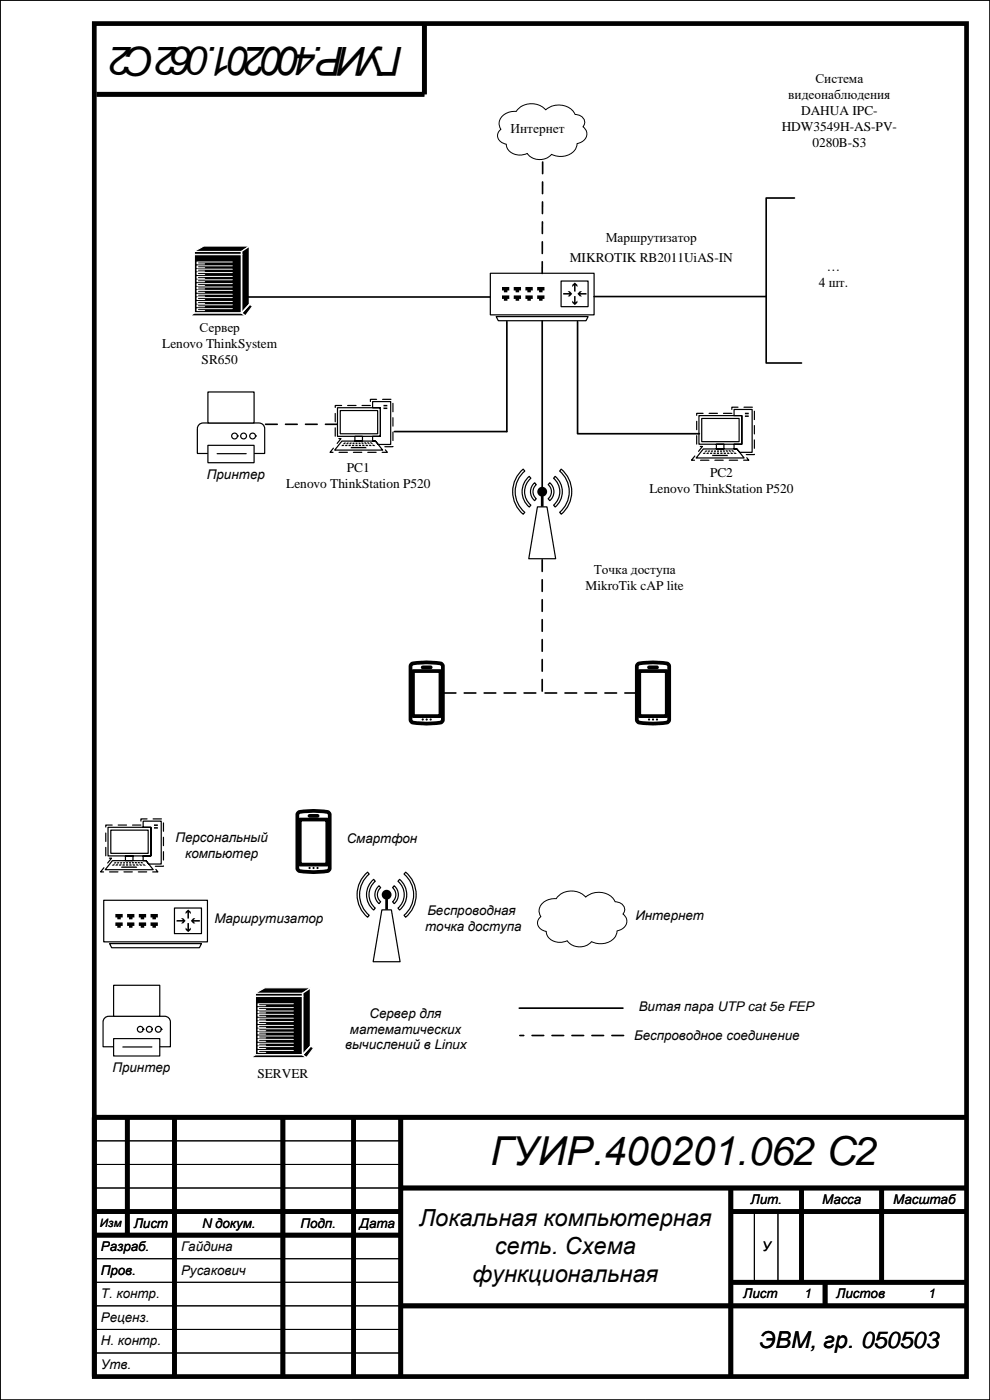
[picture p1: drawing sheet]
<svg xmlns="http://www.w3.org/2000/svg" width="210mm" height="297mm" viewBox="0 0 210 297" stroke-linecap="round" stroke-linejoin="round" font-family="sans-serif">
<path d="M0 0h210v297h-210zM20 242h65M20 247h65M20 252h65M160 257v15M165 257v15M20 272h65M20 277h65M20 267h65M20 282h65M20 287h65" fill="none" stroke="#000" stroke-width=".21"/>
<g fill="none" stroke="#000" stroke-width="1" stroke-linecap="butt">
<path d="M20 5h185v287h-185zM90 5v15h-69.5M27 237v25M37 237v55M60 237v55M75 237v55M85 237v55M205 237h-185v55M20 257h65M85 252h120M155 252v40M155 257h50"/>
<path d="M170 252v20M187 252v20M20 262h65M85 277h120M155 272h50M175 272v5"/>
</g>
<path d="M0 0h210v297h-210z" fill="none" stroke="#000" stroke-width=".35"/>
<path d="M23.2 200.2l.5 .8h18.6l.4-.8zM22 191v8.8h22v-8.8z" fill-rule="evenodd" fill="#fff"/>
<path d="M22 191h22v8.8h-22zM23.2 200.2h19.5l-.4 .8h-18.6z" fill="none" stroke="#000" stroke-width=".25"/>
<path d="M37 192.6h5.7v5.4h-5.7z" fill-rule="evenodd" fill="#fff"/>
<path d="M37 192.6h5.7v5.4h-5.7z" fill="none" stroke="#000" stroke-width=".25"/>
<g fill="#000">
<path d="M24.5 193.9v.7h.4v.4h.7v-.4h.4v-.7zM27 193.9v.7h.4v.4h.7v-.4h.4v-.7zM29.4 193.9v.7h.4v.4h.8v-.4h.4v-.7zM31.9 193.9v.7h.4v.4h.8v-.4h.4v-.7zM31.9 195.7v.7h.4v.4h.8v-.4h.4v-.7zM29.4 195.7v.7h.4v.4h.8v-.4h.4v-.7zM27 195.7v.7h.4v.4h.7v-.4h.4v-.7zM24.5 195.7v.7h.4v.4h.7v-.4h.4v-.7z" fill-rule="evenodd"/>
<path d="M39.8 195.8v1.4l-.4-.4v.4l.5 .5 .6-.5v-.4l-.4 .3v-1.3zM41 194.8l-.5 .5 .5 .6h.4l-.4-.4h1.4v-.3h-1.4l.4-.4zM39.4 193.4v.5l.4-.4v1.3h.3v-1.3l.4 .4v-.5l-.6-.5zM37.4 195.2v.3h1.4l-.4 .4h.5l.5-.6-.5-.5h-.5l.4 .4z" fill-rule="evenodd"/>
</g>
<path d="M116.6 102.4l-.3 .4a1.95 1.95 0 0 1 0 3l.3 .4a2.48 2.48 0 0 0 0-3.8zM117.7 101l-.3 .4a3.7 3.7 0 0 1 0 5.7l.3 .5a4.2 4.2 0 0 0 0-6.6zM119 99.5l-.3 .4a5.7 5.7 0 0 1 0 8.8l.3 .4a6.3 6.3 0 0 0 0-9.6zM113.4 102.4a2.48 2.48 0 0 0 0 3.8l.3-.4a1.95 1.95 0 0 1 0-3zM111.8 101.5a4.3 4.3 0 0 0 .5 6.1l.3-.5a3.7 3.7 0 0 1 0-5.7l-.3-.4zM110.5 100a6.2 6.2 0 0 0 .5 9.1l.3-.4a5.7 5.7 0 0 1 0-8.8l-.3-.4z" fill-rule="evenodd" fill="#fff"/>
<path d="M110.5 100l.5-.5 .3 .4a5.7 5.7 0 0 0 0 8.8l-.3 .4a6.2 6.2 0 0 1-.5-9.1zM119 99.5a6.3 6.3 0 0 1 0 9.6l-.3-.4a5.7 5.7 0 0 0 0-8.8zM111.8 101.5l.5-.5 .3 .4a3.7 3.7 0 0 0 0 5.7l-.3 .5a4.3 4.3 0 0 1-.5-6.1zM113.4 102.4l.3 .4a1.95 1.95 0 0 0 0 3l-.3 .4a2.48 2.48 0 0 1 0-3.8zM116.6 102.4a2.48 2.48 0 0 1 0 3.8l-.3-.4a1.95 1.95 0 0 0 0-3zM117.7 101a4.2 4.2 0 0 1 0 6.6l-.3-.5a3.7 3.7 0 0 0 0-5.7z" fill="none" stroke="#000" stroke-width=".25"/>
<path d="M114.2 103.7a1.04 1.04 0 0 1 1.7 0 1.04 1.04 0 0 1-.6 1.6v2.2h-.6v-2.2a1.04 1.04 0 0 1-.5-1.6z" fill-rule="evenodd" fill="#000"/>
<path d="M114 107.5h2l1.9 11h-5.8z" fill-rule="evenodd" fill="#fff"/>
<path d="M114 107.5h2l1.9 11h-5.8z" fill="none" stroke="#000" stroke-width=".25"/>
<path d="M30.4 174.2v1.3h1.6v6.1h-1.6v1h.6l.5 .7h2.7v-9.1zM22.9 175.5v6.1h9.1v-6.1zM23.8 182.6l-1.5 1.9h10.2l-1.5-1.9zM26.6 181.6v1h1.6v-1z" fill-rule="evenodd" fill="#fff"/>
<path d="M22.9 175.5h9.1v6.1h-9.1zM30.4 174.2h3.8v9.1h-2.7l-.5-.7h-.6v-1h1.6v-6.1h-1.6zM23.8 182.6h7.2l1.5 1.9h-10.2zM26.6 181.6h1.6v1h-1.6z" fill="none" stroke="#000" stroke-width=".25"/>
<path d="M23.5 176.1h7.9v4.9h-7.9z" fill-rule="evenodd" fill="#fff"/>
<path d="M23.5 176.1h7.9v4.9h-7.9z" fill="none" stroke="#000" stroke-width=".25"/>
<path d="M32.7 174.9v.3h.8v-.3zM32.7 175.5v.3h.8v-.3zM30.2 183.3l.3 .3h.4l-.2-.3zM29.8 182.8l.2 .3h.5l-.4-.3zM29.5 183.3l.2 .3h.5l-.2-.3zM29.2 182.8l.2 .3h.4l-.3-.3zM28.8 183.3l.2 .3h.4l-.1-.3zM28.6 182.8l.1 .3h.4l-.2-.3zM28.1 183.3l.1 .3h.5l-.1-.3zM28 182.9l.1 .2h.4l-.1-.2zM27.4 183.3l.1 .3h.4v-.3zM27.4 182.9v.3h.4v-.3zM26.8 182.9l-.1 .3h.5l-.1-.3zM26.7 183.3v.3h.5v-.3zM26.1 182.9v.3h.4v-.3zM26 183.3v.3h.4l.1-.3zM25.8 183.8l-.1 .3h3.4l-.1-.3zM25.5 182.9l-.1 .3h.4l.1-.3zM25.3 183.3l-.1 .3h.5l.1-.3zM24.9 182.9l-.2 .3h.5l.1-.3zM24.6 183.3l-.1 .3h.4l.2-.3zM24.3 182.9l-.2 .3h.4l.2-.3zM23.9 183.3l-.2 .3h.5l.2-.3z" fill-rule="evenodd" fill="#000"/>
<path d="M22.4 175h7.5v-1.3h4.8v10.1h-2.2l1 1.2h-12.2l2.4-3h-1.3z" fill="none" stroke="#000" stroke-width=".25" stroke-dasharray="1.8 1.3"/>
<path d="M42.4 90l.7-.3h11.8a1.2 1.2 0 0 1 1.2 1.2v5.3h-14.2v-5.3v-.4z" fill-rule="evenodd" fill="#fff"/>
<path d="M42.4 90l.7-.3h11.8a1.2 1.2 0 0 1 1.2 1.2v5.3h-14.2v-5.3v-.4z" fill="none" stroke="#000" stroke-width=".25"/>
<path d="M44.1 94.5v3.6h9.8v-3.6zM44.1 83.1v6.6h9.8v-6.6z" fill-rule="evenodd" fill="#fff"/>
<path d="M44.1 94.5h9.8v3.6h-9.8zM44.1 83.1h9.8v6.6h-9.8zM46.1 96.2h6.1" fill="none" stroke="#000" stroke-width=".25"/>
<path d="M53 92.5a.62 .62 0 0 0 1.2 0 .62 .62 0 0 0-1.2 0zM51 92.5a.65 .65 0 0 0 1.3 0 .65 .65 0 0 0-1.3 0zM49.1 92.5a.65 .65 0 0 0 1.3 0 .65 .65 0 0 0-1.3 0z" fill-rule="evenodd" fill="#fff"/>
<g fill="none" stroke="#000" stroke-width=".25">
<path d="M50.4 92.5h.1M52.3 92.5h.1M54.2 92.5h.1"/>
<circle cx="49.8" cy="92.5" r=".62"/>
<circle cx="51.7" cy="92.5" r=".62"/>
<circle cx="53.6" cy="92.5" r=".62"/>
</g>
<path d="M63.3 172.3l.8-.1a16.6 16.6 0 0 1 5.6 .1l.2 .5v11.4a1.23 1.23 0 0 1-1.5 .7l-1.9 .1-2.8-.2a.63 .63 0 0 1-.6-.6v-11.4z" fill-rule="evenodd" fill="#fff"/>
<path d="M63.3 172.3l.8-.1a16.6 16.6 0 0 1 5.6 .1l.2 .5v11.4a1.23 1.23 0 0 1-1.5 .7l-1.9 .1-2.8-.2a.63 .63 0 0 1-.6-.6v-11.4z" fill="none" stroke="#000" stroke-width=".79"/>
<path d="M63.6 173.8h5.8v9.6h-5.8z" fill-rule="evenodd" fill="#fff"/>
<path d="M63.6 173.8h5.8v9.6h-5.8zM65.6 173.1h1.8" fill="none" stroke="#000" stroke-width=".79"/>
<path d="M65.4 184.1a.25 .25 0 0 0 .5 0 .25 .25 0 0 0-.5 0zM66.3 184.1a.23 .23 0 0 0 .4 0 .23 .23 0 0 0-.4 0zM67.1 184.1a.25 .25 0 0 0 .5 0 .25 .25 0 0 0-.5 0z" fill-rule="evenodd" fill="#000"/>
<path d="M106.4 24.8a3.6 3.6 0 0 1 3.1-1.2 4 4 0 0 1 6.2-.3 4.1 4.1 0 0 1 6.3 1 1.68 1.68 0 0 1 1.7 .7 1.68 1.68 0 0 1-.1 1.9 1.88 1.88 0 0 1 .8 1.9 1.88 1.88 0 0 1-1.4 1.5l-.6 .2a3.3 3.3 0 0 1-4.1 2.6l-1.3-.4a3.3 3.3 0 0 1-5.2-.2 3.2 3.2 0 0 1-4.4-1.4v-.5a1.77 1.77 0 0 1-1.7-1.2 1.77 1.77 0 0 1 .5-2l-.2-.3a2.1 2.1 0 0 1 .4-2.3zM114.8 191.8a3.6 3.6 0 0 1 3.2-1.2 4 4 0 0 1 6.2-.3 4.1 4.1 0 0 1 6.3 1 1.68 1.68 0 0 1 1.6 .7 1.68 1.68 0 0 1 0 1.9 1.88 1.88 0 0 1 .8 1.9 1.88 1.88 0 0 1-1.4 1.5l-.6 .2a3.3 3.3 0 0 1-4.2 2.6l-1.2-.4a3.3 3.3 0 0 1-5.2-.2 3.2 3.2 0 0 1-4.4-1.4v-.5a1.77 1.77 0 0 1-1.7-1.2 1.77 1.77 0 0 1 .5-2l-.2-.3a2.11 2.11 0 0 1 .3-2.3z" fill="none" stroke="#000" stroke-width=".21"/>
<path d="M132.2 219.7h-21.9" fill="none" stroke="#000" stroke-width=".35" stroke-dasharray="2.5 1.8"/>
<path d="M110.1 213.9h22" fill="none" stroke="#000" stroke-width=".35"/>
<path d="M54.1 210.7l2-1.1h9.8l-1.7 1.1zM54.1 210.7h10.1v13h-10.1zM64.2 210.7l1.7-1.1v12.3l-1.7 1.8zM53.3 224.4l.8-.7h10.1l.8 .7zM65.9 221.9l.6 .4-1.5 2.1-.8-.7z" fill="#000"/>
<g fill="none" stroke="#fff" stroke-width=".26">
<path d="M54.1 210.7l2-1.1h9.8l-1.7 1.1zM54.1 210.7h10.1v13h-10.1zM54.1 211.3h10.1M54.1 211.4h10.1M62.2 212.9h-7.4v.4h1.5M62.2 213.7h-7.4v.4h1.5M62.2 214.5h-7.4v.4h1.5M62.2 215.2h-7.4v.4h1.5M62.2 216h-7.4v.4h1.5M62.2 216.7h-7.4v.4h1.5M62.2 217.5h-7.4v.4h1.5M62.2 218.2h-7.4v.4h1.5"/>
<path d="M62.2 218.9h-7.4v.4h1.5M62.2 219.8h-7.4v.4h1.5M64.2 210.7l1.7-1.1v12.3l-1.7 1.8zM53.3 224.4l.8-.7h10.1l.8 .7zM62.2 220.5h-7.4v.4h1.5M62.2 221.3h-7.4v.4h1.5M62.2 222h-7.4v.4h1.5M62.2 222.8h-7.4v.4h1.5M65.9 221.9l.6 .4-1.5 2.1-.8-.7zM65.9 221.9l-1.7 1.8h-10.1"/>
</g>
<g fill="none" stroke="#000" stroke-width=".41">
<path d="M54.8 213.1h7.4M54.8 213.9h7.4M54.8 214.7h7.4M54.8 215.4h7.4M54.8 216.2h7.4M54.8 216.9h7.4M54.8 217.7h7.4M54.8 218.4h7.4M54.8 219.1h7.4M54.8 220h7.4M54.8 220.7h7.4M54.8 221.5h7.4"/>
<path d="M54.8 222.2h7.4M54.8 223h7.4"/>
</g>
<path d="M105.2 67.2l.5 .8h18.6l.4-.8zM104 58v8.8h22v-8.8z" fill-rule="evenodd" fill="#fff"/>
<path d="M104 58h22v8.8h-22zM105.2 67.2h19.5l-.4 .8h-18.6z" fill="none" stroke="#000" stroke-width=".25"/>
<path d="M119 59.6h5.7v5.4h-5.7z" fill-rule="evenodd" fill="#fff"/>
<path d="M119 59.6h5.7v5.4h-5.7z" fill="none" stroke="#000" stroke-width=".25"/>
<g fill="#000">
<path d="M106.5 60.9v.7h.4v.4h.7v-.4h.4v-.7zM109 60.9v.7h.4v.4h.7v-.4h.4v-.7zM111.4 60.9v.7h.4v.4h.8v-.4h.4v-.7zM113.9 60.9v.7h.4v.4h.8v-.4h.4v-.7zM113.9 62.7v.7h.4v.4h.8v-.4h.4v-.7zM111.4 62.7v.7h.4v.4h.8v-.4h.4v-.7zM109 62.7v.7h.4v.4h.7v-.4h.4v-.7zM106.5 62.7v.7h.4v.4h.7v-.4h.4v-.7z" fill-rule="evenodd"/>
<path d="M121.8 62.8v1.4l-.4-.4v.4l.5 .5 .6-.5v-.4l-.4 .3v-1.3zM123 61.8l-.5 .5 .5 .6h.4l-.4-.4h1.4v-.3h-1.4l.4-.4zM121.4 60.4v.5l.4-.4v1.3h.3v-1.3l.4 .4v-.5l-.6-.5zM119.4 62.2v.3h1.4l-.4 .4h.5l.5-.6-.5-.5h-.5l.4 .4z" fill-rule="evenodd"/>
</g>
<path d="M41.2 53.3l2-1.1h9.7l-1.7 1.1zM41.2 53.3h10v13.1h-10zM51.2 53.3l1.7-1.1v12.4l-1.7 1.8zM40.3 67l.9-.6h10l.9 .6zM52.9 64.6l.7 .4-1.5 2-.9-.6z" fill="#000"/>
<g fill="none" stroke="#fff" stroke-width=".26">
<path d="M41.2 53.3h10v13.1h-10zM41.2 53.3l2-1.1h9.7l-1.7 1.1zM41.2 53.9h10M41.2 54h10M49.2 55.6h-7.4v.4h1.6M49.2 56.4h-7.4v.4h1.6M49.2 57.1h-7.4v.4h1.6M49.2 57.8h-7.4v.4h1.6M49.2 58.6h-7.4v.4h1.6M49.2 59.3h-7.4v.5h1.6M51.2 53.3l1.7-1.1v12.4l-1.7 1.8zM40.3 67l.9-.6h10l.9 .6z"/>
<path d="M49.2 60.2h-7.4v.4h1.6M49.2 60.9h-7.4v.4h1.6M49.2 61.6h-7.4v.4h1.6M49.2 62.4h-7.4v.4h1.6M49.2 63.1h-7.4v.4h1.6M49.2 63.9h-7.4v.5h1.6M49.2 64.7h-7.4v.4h1.6M49.2 65.5h-7.4v.4h1.6M52.9 64.6l.7 .4-1.5 2-.9-.6zM52.9 64.6l-1.7 1.8h-10"/>
</g>
<g fill="none" stroke="#000" stroke-width=".41">
<path d="M41.8 55.8h7.4M41.8 56.6h7.4M41.8 57.3h7.4M41.8 58h7.4M41.8 58.8h7.4M41.8 59.6h7.4M41.8 60.4h7.4M41.8 61.1h7.4M41.8 61.8h7.4M41.8 62.6h7.4M41.8 63.3h7.4M41.8 64.1h7.4"/>
<path d="M41.8 64.9h7.4M41.8 65.7h7.4"/>
</g>
<path d="M135.3 140.8l.8-.1a16.6 16.6 0 0 1 5.6 .1l.2 .5v11.4a1.23 1.23 0 0 1-1.5 .7l-1.9 .1-2.8-.2a.63 .63 0 0 1-.6-.6v-11.4z" fill-rule="evenodd" fill="#fff"/>
<path d="M135.3 140.8l.8-.1a16.6 16.6 0 0 1 5.6 .1l.2 .5v11.4a1.23 1.23 0 0 1-1.5 .7l-1.9 .1-2.8-.2a.63 .63 0 0 1-.6-.6v-11.4z" fill="none" stroke="#000" stroke-width=".79"/>
<path d="M135.6 142.3h5.8v9.6h-5.8z" fill-rule="evenodd" fill="#fff"/>
<path d="M135.6 142.3h5.8v9.6h-5.8zM137.6 141.6h1.8" fill="none" stroke="#000" stroke-width=".79"/>
<path d="M137.4 152.6a.25 .25 0 0 0 .5 0 .25 .25 0 0 0-.5 0zM138.3 152.6a.23 .23 0 0 0 .4 0 .23 .23 0 0 0-.4 0zM139.1 152.6a.25 .25 0 0 0 .5 0 .25 .25 0 0 0-.5 0z" fill-rule="evenodd" fill="#000"/>
<path d="M79 85.2v1.3h1.7v6.1h-1.7v1h.6l.6 .7h2.7v-9.1zM71.6 86.5v6.1h9.1v-6.1zM72.5 93.6l-1.5 1.9h10.2l-1.6-1.9zM75.3 92.6v1h1.6v-1z" fill-rule="evenodd" fill="#fff"/>
<path d="M71.6 86.5h9.1v6.1h-9.1zM72.5 93.6h7.1l1.6 1.9h-10.2zM75.3 92.6h1.6v1h-1.6zM79 85.2h3.9v9.1h-2.7l-.6-.7h-.6v-1h1.7v-6.1h-1.7z" fill="none" stroke="#000" stroke-width=".25"/>
<path d="M72.2 87.1h7.9v4.9h-7.9z" fill-rule="evenodd" fill="#fff"/>
<path d="M72.2 87.1h7.9v4.9h-7.9z" fill="none" stroke="#000" stroke-width=".25"/>
<path d="M81.3 85.9v.3h.9v-.3zM81.3 86.5v.3h.9v-.3zM78.9 94.3l.2 .3h.5l-.3-.3zM78.4 93.8l.3 .3h.4l-.3-.3zM78.2 94.3l.2 .3h.5l-.3-.3zM77.8 93.8l.2 .3h.5l-.3-.3zM77.5 94.3l.1 .3h.5l-.2-.3zM77.2 93.8l.2 .3h.4l-.2-.3zM76.8 94.3l.1 .3h.5l-.2-.3zM76.6 93.9l.1 .2h.5l-.2-.2zM76.1 94.3v.3h.5l-.1-.3zM76 93.9l.1 .3h.4l-.1-.3zM75.4 93.9v.3h.4v-.3zM75.4 94.3v.3h.5l-.1-.3zM74.8 93.9l-.1 .3h.5v-.3zM74.7 94.3l-.1 .3h.5v-.3zM74.4 94.8v.3h3.4l-.2-.3zM74.2 93.9l-.1 .3h.4l.1-.3zM74 94.3l-.1 .3h.5l.1-.3zM73.6 93.9l-.2 .3h.4l.2-.3zM73.3 94.3l-.2 .3h.5l.2-.3zM73 93.9l-.2 .3h.4l.2-.3zM72.6 94.3l-.2 .3h.5l.2-.3z" fill-rule="evenodd" fill="#000"/>
<path d="M71.1 86h7.5v-1.3h4.7v10.1h-2.1l1 1.2h-12.2l2.3-3h-1.2z" fill="none" stroke="#000" stroke-width=".25" stroke-dasharray="1.8 1.3"/>
<path d="M155.7 86.9v1.3h1.6v6h-1.6v1h.6l.6 .8h2.6v-9.1zM148.2 88.2v6h9.1v-6zM149.2 95.2l-1.6 1.9h10.2l-1.5-1.9zM151.9 94.2v1h1.6v-1z" fill-rule="evenodd" fill="#fff"/>
<path d="M148.2 88.2h9.1v6h-9.1zM149.2 95.2h7.1l1.5 1.9h-10.2zM151.9 94.2h1.6v1h-1.6zM155.7 86.9h3.8v9.1h-2.6l-.6-.8h-.6v-1h1.6v-6h-1.6z" fill="none" stroke="#000" stroke-width=".25"/>
<path d="M148.8 88.8h8v4.9h-8z" fill-rule="evenodd" fill="#fff"/>
<path d="M148.8 88.8h8v4.9h-8z" fill="none" stroke="#000" stroke-width=".25"/>
<path d="M158 87.6v.3h.8v-.3zM158 88.1v.3h.8v-.3zM155.5 96l.3 .3h.5l-.3-.3zM155.1 95.5l.3 .3h.4l-.3-.3zM154.8 96l.2 .3h.5l-.2-.3zM154.5 95.5l.2 .3h.4l-.2-.3zM154.1 96l.2 .3h.5l-.2-.3zM153.9 95.5l.1 .3h.5l-.2-.3zM153.4 96l.1 .3h.5l-.1-.3zM153.3 95.5l.1 .3h.4l-.1-.3zM152.7 96l.1 .3h.5l-.1-.3zM152.7 95.6v.2h.5l-.1-.2zM152.1 95.6v.2h.4v-.2zM152.1 96l-.1 .3h.5v-.3zM151.5 95.6l-.1 .2h.4l.1-.2zM151.4 96l-.1 .3h.5v-.3zM151.1 96.5l-.1 .3h3.4l-.1-.3zM150.9 95.6l-.2 .2h.5l.1-.2zM150.7 96l-.2 .3h.5l.1-.3zM150.3 95.6l-.2 .2h.4l.2-.2zM150 96l-.2 .3h.5l.1-.3zM149.6 95.6l-.2 .2h.4l.2-.2zM149.3 96l-.3 .3h.5l.2-.3z" fill-rule="evenodd" fill="#000"/>
<path d="M147.8 87.7h7.4v-1.3h4.8v10h-2.1l.9 1.2h-12.1l2.3-2.9h-1.2z" fill="none" stroke="#000" stroke-width=".25" stroke-dasharray="1.8 1.3"/>
<path d="M87.3 140.8l.8-.1a16.6 16.6 0 0 1 5.6 .1l.2 .5v11.4a1.23 1.23 0 0 1-1.5 .7l-1.9 .1-2.8-.2a.63 .63 0 0 1-.6-.6v-11.4z" fill-rule="evenodd" fill="#fff"/>
<path d="M87.3 140.8l.8-.1a16.6 16.6 0 0 1 5.6 .1l.2 .5v11.4a1.23 1.23 0 0 1-1.5 .7l-1.9 .1-2.8-.2a.63 .63 0 0 1-.6-.6v-11.4z" fill="none" stroke="#000" stroke-width=".79"/>
<path d="M87.6 142.3h5.8v9.6h-5.8z" fill-rule="evenodd" fill="#fff"/>
<path d="M87.6 142.3h5.8v9.6h-5.8zM89.6 141.6h1.8" fill="none" stroke="#000" stroke-width=".79"/>
<path d="M89.4 152.6a.25 .25 0 0 0 .5 0 .25 .25 0 0 0-.5 0zM90.3 152.6a.23 .23 0 0 0 .4 0 .23 .23 0 0 0-.4 0zM91.1 152.6a.25 .25 0 0 0 .5 0 .25 .25 0 0 0-.5 0z" fill-rule="evenodd" fill="#000"/>
<path d="M115 58l.1-24.2M115 118.7v28.3h-22.2M135 147h-20" fill="none" stroke="#000" stroke-width=".35" stroke-dasharray="2.5 1.8"/>
<path d="M74.5 297h.1M137 297h.1" fill="none" stroke="#4677bf" stroke-width=".21"/>
<path d="M168.5 42h-6v35h7.5M52 63h52M107.5 68.2v23.3h-23.9M115 68.1v36.4M122.5 68.2v23.8h25.8M126 62.9h36.5" fill="none" stroke="#000" stroke-width=".35"/>
<path d="M83.6 187.9l-.3 .4a1.95 1.95 0 0 1 0 3l.3 .4a2.48 2.48 0 0 0 0-3.8zM84.7 186.5l-.3 .4a3.7 3.7 0 0 1 0 5.7l.3 .4a4.2 4.2 0 0 0 0-6.5zM86 185l-.3 .4a5.7 5.7 0 0 1 0 8.8l.3 .4a6.2 6.2 0 0 0 0-9.6zM80.1 188.2a2.48 2.48 0 0 0 .3 3.5l.3-.4a1.95 1.95 0 0 1 0-3l-.3-.4zM78.8 187a4.3 4.3 0 0 0 .5 6l.3-.4a3.7 3.7 0 0 1 0-5.7l-.3-.4zM77.5 185.5a6.3 6.3 0 0 0 .5 9.1l.3-.4a5.7 5.7 0 0 1 0-8.8l-.3-.4z" fill-rule="evenodd" fill="#fff"/>
<path d="M77.5 185.5l.5-.5 .3 .4a5.7 5.7 0 0 0 0 8.8l-.3 .4a6.2 6.2 0 0 1-.5-9.1zM78.8 187l.5-.5 .3 .4a3.7 3.7 0 0 0 0 5.7l-.3 .4a4.3 4.3 0 0 1-.5-6zM80.1 188.2l.3-.3 .3 .4a1.95 1.95 0 0 0 0 3l-.3 .4a2.48 2.48 0 0 1-.3-3.5zM83.6 187.9a2.48 2.48 0 0 1 0 3.8l-.3-.4a1.95 1.95 0 0 0 0-3zM84.7 186.5a4.2 4.2 0 0 1 0 6.5l-.3-.4a3.7 3.7 0 0 0 0-5.7zM86 185a6.2 6.2 0 0 1 0 9.6l-.3-.4a5.7 5.7 0 0 0 0-8.8z" fill="none" stroke="#000" stroke-width=".25"/>
<path d="M81.4 188.9a1.04 1.04 0 0 1 1.5 .4 1.04 1.04 0 0 1-.6 1.5v2.2h-.6v-2.2a1.04 1.04 0 0 1-.7-.8 1.04 1.04 0 0 1 .4-1.1z" fill-rule="evenodd" fill="#000"/>
<path d="M81 193h2l1.9 11h-5.8z" fill-rule="evenodd" fill="#fff"/>
<path d="M81 193h2l1.9 11h-5.8z" fill="none" stroke="#000" stroke-width=".25"/>
<path d="M71.5 90h-15.7" fill="none" stroke="#000" stroke-width=".35" stroke-dasharray="2.5 1.8"/>
<path d="M22.4 215.8l.7-.2h11.8a1.2 1.2 0 0 1 1.2 1.2v5.2h-14.2v-5.2v-.4z" fill-rule="evenodd" fill="#fff"/>
<path d="M22.4 215.8l.7-.2h11.8a1.2 1.2 0 0 1 1.2 1.2v5.2h-14.2v-5.2v-.4z" fill="none" stroke="#000" stroke-width=".25"/>
<path d="M24.1 220.3v3.7h9.8v-3.7zM24.1 209v6.6h9.8v-6.6z" fill-rule="evenodd" fill="#fff"/>
<path d="M24.1 209h9.8v6.6h-9.8zM24.1 220.3h9.8v3.7h-9.8zM26.1 222.1h6.1" fill="none" stroke="#000" stroke-width=".25"/>
<path d="M33 218.3a.62 .62 0 0 0 1.2 0 .62 .62 0 0 0-1.2 0zM31 218.3a.65 .65 0 0 0 1.3 0 .65 .65 0 0 0-1.3 0zM29.1 218.3a.65 .65 0 0 0 1.3 0 .65 .65 0 0 0-1.3 0z" fill-rule="evenodd" fill="#fff"/>
<g fill="none" stroke="#000" stroke-width=".25">
<path d="M30.4 218.3h.1M32.3 218.3h.1M34.2 218.3h.1"/>
<circle cx="29.8" cy="218.3" r=".62"/>
<circle cx="31.7" cy="218.3" r=".62"/>
<circle cx="33.6" cy="218.3" r=".62"/>
</g>
<g font-size="8.5">
<text x="85.5" y="10" transform="rotate(-180 85.5 10)">ГУИР.400201.062 C2</text>
<text x="104" y="247.1">ГУИР.400201.062 C2</text>
</g>
<g font-size="5">
<text x="88.9" y="260">Локальная компьютерная</text>
<text x="104.9" y="266">сеть. Схема</text>
<text x="100.2" y="272">функциональная</text>
<text x="161" y="286">ЭВМ, гр. 050503</text>
</g>
<g font-size="2.8">
<text x="172.9" y="17.6">Система</text>
<text x="167.2" y="21">видеонаблюдения</text>
<text x="108.3" y="28.3">Интернет</text>
<text x="165.8" y="27.7">HDW3549H-AS-PV-</text>
<text x="169.9" y="24.3">DAHUA IPC-</text>
<text x="172.3" y="31.1">0280B-S3</text>
<text x="128.5" y="51.2">Маршрутизатор</text>
<text x="120.9" y="55.7">MIKROTIK RB2011UiAS-IN</text>
<text x="175.4" y="57.6">…</text>
<text x="173.6" y="61">4 шт.</text>
<text x="42.3" y="70.4">Сервер</text>
<text x="34.4" y="73.7">Lenovo ThinkSystem</text>
<text x="42.8" y="77.2">SR650</text>
<text x="43.9" y="101.5">Принтер</text>
<text x="73.6" y="100.2">PC1</text>
<text x="150.6" y="101.2">PC2</text>
<text x="60.7" y="103.6">Lenovo ThinkStation P520</text>
<text x="137.7" y="104.6">Lenovo ThinkStation P520</text>
<text x="124.2" y="125.1">MikroTik cAP lite</text>
<text x="125.9" y="121.7">Точка доступа</text>
<text x="37.2" y="178.5">Персональный</text>
<text x="73.5" y="178.9">Смартфон</text>
<text x="39.3" y="181.9">компьютер</text>
<text x="45.5" y="195.9">Маршрутизатор</text>
<text x="90.2" y="197.6">точка доступа</text>
<text x="90.6" y="194.2">Беспроводная</text>
<text x="134.8" y="195.2">Интернет</text>
<text x="78.4" y="215.8">Сервер для</text>
<text x="135.5" y="214.5">Витая пара UTP cat 5e FEP</text>
<text x="74.2" y="219.2">математических</text>
<text x="134.5" y="220.5">Беспроводное соединение</text>
<text x="23.9" y="227.4">Принтер</text>
<text x="73.2" y="222.6">вычислений в Linux</text>
<text x="54.6" y="228.6">SERVER</text>
<text x="159.2" y="255.4">Лит.</text>
<text x="174.4" y="255.4">Масса</text>
<text x="189.4" y="255.4">Масштаб</text>
<text x="28.4" y="260.4">Лист</text>
<text x="42.8" y="260.4">N докум.</text>
<text x="63.8" y="260.4">Подп.</text>
<text x="76.3" y="260.4">Дата</text>
<text x="21.4" y="265.4">Разраб.</text>
<text x="38.4" y="265.4">Гайдина</text>
<text x="161.6" y="265.4">У</text>
<text x="21.4" y="270.4">Пров.</text>
<text x="21.4" y="275.4">Т. контр.</text>
<text x="38.4" y="270.4">Русакович</text>
<text x="157.6" y="275.4">Лист</text>
<text x="170.5" y="275.4">1</text>
<text x="177.4" y="275.4">Листов</text>
<text x="196.8" y="275.4">1</text>
<text x="21.4" y="280.4">Реценз.</text>
<text x="21.4" y="285.4">Н. контр.</text>
<text x="21.4" y="290.4">Утв.</text>
</g>
<text font-size="2.5" x="21.2" y="260.3">Изм</text>
</svg>
